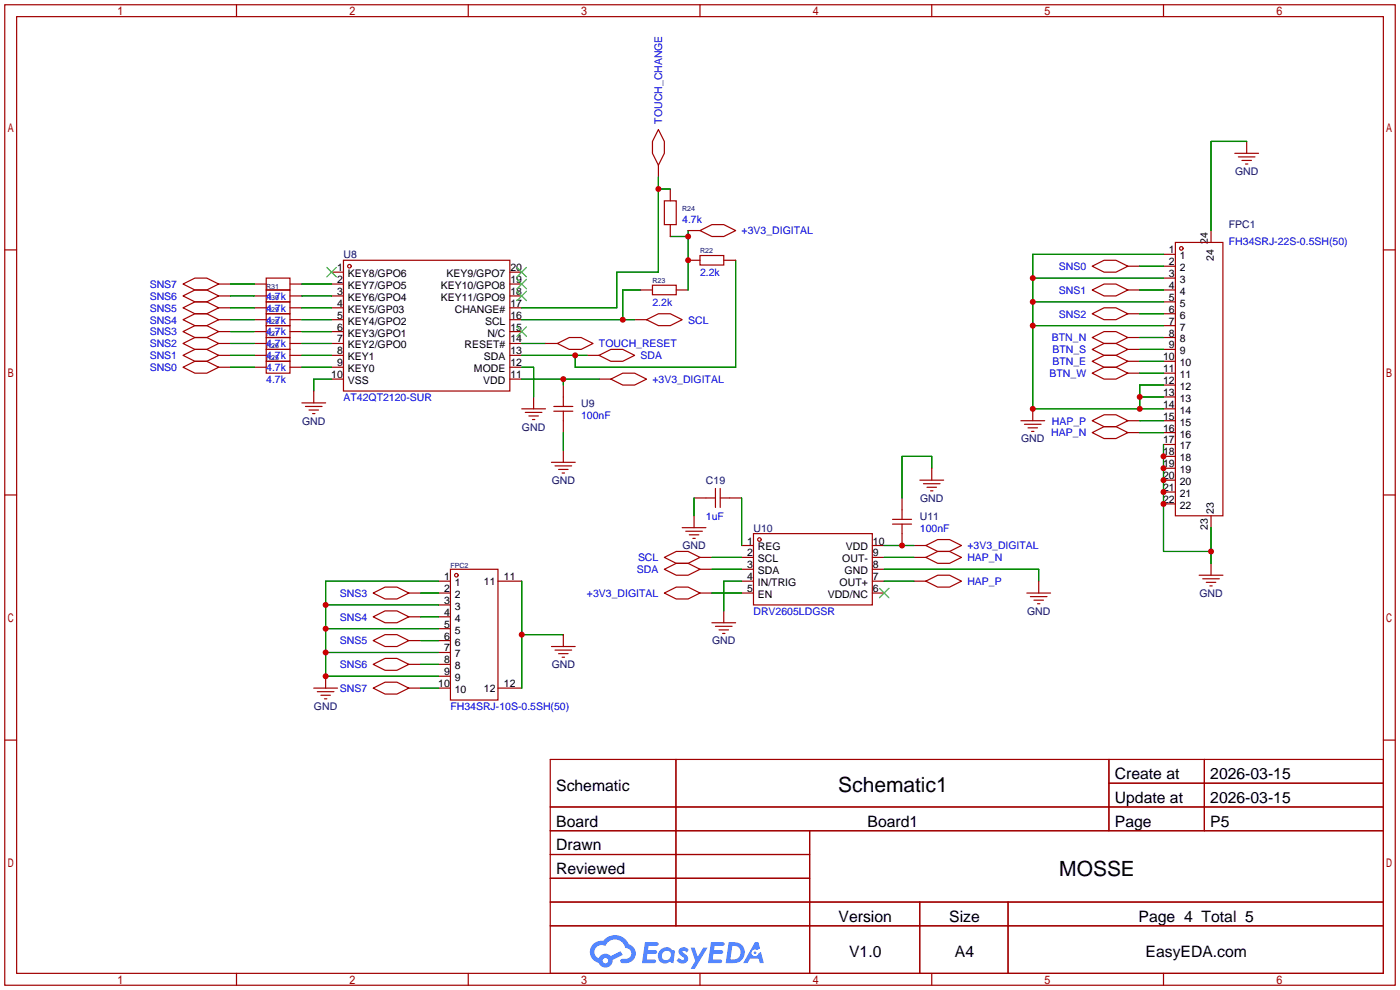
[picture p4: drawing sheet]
<svg xmlns="http://www.w3.org/2000/svg" width="299mm" height="212mm" viewBox="0 0 299 212" stroke-linecap="round" stroke-linejoin="round" font-family="sans-serif">
<g fill="none" stroke="#a10000" stroke-width=".25">
<path d="M1 1h297.2v209.6h-297.2zM3.6 3.6h292.1v204.4h-292.1zM50.5 1v2.6M100.1 1v2.6M149.6 1v2.6M199.1 1v2.6M248.7 1v2.6M1 53.4h2.6M295.7 53.4h2.5M1 105.8h2.6M295.7 105.8h2.5M1 158.2h2.6"/>
<path d="M295.7 158.2h2.5M117.6 162.3h178.1v45.7h-178.1zM117.6 172.5h178.1M117.6 177.5h178.1M144.5 162.3v35.6M173 177.5v30.5M237 162.3v15.2M237 167.4h58.7M257.4 162.3v15.2M117.6 182.6h55.4M117.6 192.8h178.1M117.6 187.7h55.4"/>
<path d="M117.6 197.9h178.1M196.6 192.8v15.2M215.4 192.8v15.2M50.5 208v2.6M100.1 208v2.6M149.6 208v2.6M199.1 208v2.6M248.7 208v2.6"/>
</g>
<g fill="#5487ff">
<path d="M145.3 202.7a1.3 1.3 0 0 1 1.9 .3l-.4 .6a.54 .54 0 0 0-.9-.2l.1 .2a1.34 1.34 0 0 1 .9 1.8 1.47 1.47 0 0 1-2.3-.1l.5-.6 .8 .5a.31 .31 0 0 0 .4-.3 .31 .31 0 0 0-.3-.4 1.12 1.12 0 0 1-.7-1.8z"/>
<path d="M147.6 202.5h.9l.6 2 1.2-2h.9l-2.7 4.6h-.9l1-1.7z"/>
<path d="M137.8 201.4h1.7a1.31 1.31 0 0 1 1.2 .2 .4 .4 0 0 1-.3 .5l-1.8 .1-.1 .9h1.6a.4 .4 0 0 1 .4 .4 .4 .4 0 0 1-.5 .4h-1.6l-.2 1.2h1.4a.46 .46 0 0 1 .5 0 .46 .46 0 0 1 .1 .5l-.4 .2h-2.6z"/>
<path d="M151.9 201.4h1.7a1.32 1.32 0 0 1 1.2 .2 .39 .39 0 0 1-.3 .5l-1.8 .1-.1 .9h1.6a.4 .4 0 0 1 .4 .4 .4 .4 0 0 1-.4 .4h-1.7l-.2 1.2h1.4a.46 .46 0 0 1 .5 0 .46 .46 0 0 1 .1 .5l-.4 .2h-2.6z"/>
<path d="M161.3 201.4h.8l.3 1.3-.6 .4a.75 .75 0 0 0-1.1 .3 .75 .75 0 0 0 .5 1 .75 .75 0 0 0 .9-.7l.5-.2 .6 2.3h-.8l-.3-.9h-1.8l-.5 .9h-1z"/>
<path d="M155.7 201.4l-.6 4.4h1.5a2.27 2.27 0 0 0 2.6-2.2 2.27 2.27 0 0 0-2.7-2.2zM156.5 202.1a1.5 1.5 0 0 1 1.8 1.6 1.5 1.5 0 0 1-1.9 1.4h-.3z"/>
<path d="M141.2 203a1.6 1.6 0 0 0-.3 2.3 1.6 1.6 0 0 0 2.3 .2l.7 .3 .3-2.4-.1-.3-.5-.1a1.58 1.58 0 0 0-2.4 0zM141.8 203.5a.98 .98 0 0 1 1.6 .4 .98 .98 0 0 1-1.1 1.3 .94 .94 0 0 1-.9-.7 .94 .94 0 0 1 .4-1z"/>
<path d="M126.8 201.8a2.37 2.37 0 0 0 1.1 4 1.54 1.54 0 0 0 1.8 1 1.54 1.54 0 0 0 1.2-1.6l2.2-1.1-.5-.8-2 1a1.57 1.57 0 0 0-2.7 .5 1.5 1.5 0 0 1-.7-2.1 1.5 1.5 0 0 1 2.2-.5 2.23 2.23 0 0 1 2.3-1.4 2.23 2.23 0 0 1 2 1.8 1.16 1.16 0 0 1 1.2 1.1 1.16 1.16 0 0 1-1.1 1.2h-.7a.47 .47 0 0 0-.5 .4 .47 .47 0 0 0 .4 .5 2.17 2.17 0 0 0 2.5-.9 2.17 2.17 0 0 0-.3-2.7l-.8-.4a3.2 3.2 0 0 0-5.5-.7l-1.1 .1zM128.8 205.3a.6 .6 0 0 1 1.2 0 .6 .6 0 0 1-1.2 0z"/>
<circle cx="161.4" cy="203.6" r=".28"/>
</g>
<g fill="none" stroke="#a10000" stroke-width=".25">
<path d="M140.7 27.7l1.3 2.5v2.6l-1.3 2.5-1.3-2.5v-2.6zM140.7 35.3v2.5M263.9 32.8h5.1M264.7 33.5h3.5M265.4 34.3h2.1M266.2 35.1h.5M266.4 30.2v2.6M56.9 59.4h5.1v2.6h-5.1zM70.9 58.2h2.5M73.4 55.6h35.6v28h-35.6zM109 58.2h2.5M142 42.9h2.5v5.1h-2.5z"/>
<path d="M143.3 40.4v2.5M143.3 48v2.5M147.1 55.6h2.5M147.1 49.3h2.5M149.6 54.6h5.1v2h-5.1zM149.6 49.3l2.5-1.3h2.6l2.5 1.3-2.5 1.2h-2.6zM154.7 55.6h2.5M233.4 56.9l2.6-1.3h2.5l2.5 1.3-2.5 1.3h-2.5zM241 56.9h2.6M248.7 59.4h2.5M248.7 56.9h2.5M248.7 54.4h2.5"/>
<path d="M251.2 51.8h10.2v58.4h-10.2zM258.8 49.3v2.5M39.1 78.5l2.6-1.3h2.5l2.5 1.3-2.5 1.3h-2.5zM39.1 75.9l2.6-1.2h2.5l2.5 1.2-2.5 1.3h-2.5zM39.1 73.4l2.6-1.3h2.5l2.5 1.3-2.5 1.3h-2.5zM39.1 70.9l2.6-1.3h2.5l2.5 1.3-2.5 1.2h-2.5zM39.1 68.3l2.6-1.2h2.5l2.5 1.2-2.5 1.3h-2.5zM39.1 65.8l2.6-1.3h2.5l2.5 1.3-2.5 1.3h-2.5zM39.1 63.2l2.6-1.2h2.5l2.5 1.2-2.5 1.3h-2.5zM39.1 60.7l2.6-1.3h2.5l2.5 1.3-2.5 1.3h-2.5zM46.7 60.7h2.6M46.7 63.2h2.6"/>
<path d="M46.7 65.8h2.6M46.7 68.3h2.6M46.7 70.9h2.6M46.7 73.4h2.6M46.7 75.9h2.6M46.7 78.5h2.6M54.4 60.7h2.5M54.4 63.2h2.5M54.4 65.8h2.5M54.4 68.3h2.5M54.4 70.9h2.5M54.4 73.4h2.5"/>
<path d="M54.4 75.9h2.5M54.4 78.5h2.5M56.9 77.2h5.1v2.6h-5.1zM56.9 74.7h5.1v2.5h-5.1zM56.9 72.1h5.1v2.6h-5.1zM56.9 69.6h5.1v2.5h-5.1zM56.9 67.1h5.1v2.5h-5.1zM56.9 64.5h5.1v2.6h-5.1zM56.9 62h5.1v2.5h-5.1zM62 60.7h2.5M62 63.2h2.5M62 65.8h2.5"/>
<path d="M62 68.3h2.5M62 70.9h2.5M62 73.4h2.5M62 75.9h2.5M62 78.5h2.5M70.9 60.7h2.5M70.9 63.2h2.5M70.9 65.8h2.5M70.9 68.3h2.5M70.9 70.9h2.5M70.9 73.4h2.5M70.9 75.9h2.5"/>
<path d="M70.9 78.5h2.5M109 60.7h2.5M109 63.2h2.5M109 65.8h2.5M109 68.3h2.5M109 70.9h2.5M109 73.4h2.5M109 75.9h2.5M109 78.5h2.5M116.6 73.4h2.5M119.1 73.4l2.6-1.3h2.5l2.5 1.3-2.5 1.3h-2.5zM125.5 75.9h2.5"/>
<path d="M128 75.9l2.6-1.2h2.5l2.5 1.2-2.5 1.3h-2.5zM135.6 68.3h2.6M136.9 62h2.5M138.2 68.3l2.5-1.2h2.6l2.5 1.2-2.5 1.3h-2.6zM139.4 61h5.1v2h-5.1zM144.5 62h2.6M233.4 62l2.6-1.3h2.5l2.5 1.3-2.5 1.2h-2.5zM233.4 67.1l2.6-1.3h2.5l2.5 1.3-2.5 1.2h-2.5zM233.4 72.1l2.6-1.2h2.5l2.5 1.2-2.5 1.3h-2.5zM233.4 74.7l2.6-1.3h2.5l2.5 1.3-2.5 1.2h-2.5zM233.4 77.2l2.6-1.3h2.5l2.5 1.3-2.5 1.3h-2.5zM233.4 79.8l2.6-1.3h2.5l2.5 1.3-2.5 1.2h-2.5z"/>
<path d="M241 62h2.6M241 79.8h2.6M241 77.2h2.6M241 74.7h2.6M241 72.1h2.6M241 67.1h2.6M248.7 62h2.5M248.7 79.8h2.5M248.7 77.2h2.5M248.7 74.7h2.5M248.7 72.1h2.5M248.7 69.6h2.5"/>
<path d="M248.7 67.1h2.5M248.7 64.5h2.5M64.5 86.1h5.1M65.3 86.9h3.5M66 87.6h2.1M66.8 88.4h.5M67.1 83.6v2.5M70.9 81h2.5M109 81h2.5M111.5 87.4h5.1M112.3 88.1h3.5M113 88.9h2.1"/>
<path d="M113.8 89.7h.5M114 84.8v2.6M117.9 98.8h5M118.4 87.9h4M118.4 86.9h4M118.6 99.6h3.6M120.4 82.3v4.6M120.4 87.9v4.6M120.4 96.3v2.5M128 81h2.6M130.6 81l2.5-1.2h2.5l2.6 1.2-2.6 1.3h-2.5zM218.2 89.9h5.1"/>
<path d="M218.9 90.7h3.6M219.7 91.4h2M220.5 92.2h.5M220.7 87.4v2.5M233.4 89.9l2.6-1.3h2.5l2.5 1.3-2.5 1.3h-2.5zM233.4 92.5l2.6-1.3h2.5l2.5 1.3-2.5 1.2h-2.5zM241 92.5h2.6M241 89.9h2.6M248.7 97.5h2.5M248.7 95h2.5M248.7 92.5h2.5M248.7 89.9h2.5"/>
<path d="M248.7 87.4h2.5M248.7 84.8h2.5M248.7 82.3h2.5M119.4 100.3h2M120.1 101.1h.5M142 119.1l2.5-1.2h2.6l2.5 1.2-2.5 1.3h-2.6zM145.8 112.8h5.1M146.6 113.5h3.5M147.3 114.3h2.1M148.1 115.1h.5M148.3 106.4h4.6M148.3 110.2v2.6"/>
<path d="M149.6 119.1h2.5M152.9 104.4v4.1M153.9 106.4h4.6M153.9 104.4v4.1M158.5 116.6h2.5M158.5 119.1h2.5M161 114h25.4v15.3h-25.4zM186.4 116.6h2.6M186.4 119.1h2.6M190.8 112h4M190.8 111h4M192.8 106.4v4.6"/>
<path d="M192.8 112v4.6M195.3 116.6h2.6M195.3 119.1h2.6M196.6 102.6h5.1M197.4 103.4h3.5M197.9 116.6l2.5-1.3h2.5l2.6 1.3-2.6 1.3h-2.5zM197.9 119.1l2.5-1.2h2.5l2.6 1.2-2.6 1.3h-2.5zM198.1 104.1h2.1M198.9 104.9h.5M199.1 100.1v2.5M248.7 107.7h2.5M248.7 105.2h2.5"/>
<path d="M248.7 102.6h2.5M248.7 100.1h2.5M258.8 110.2v2.6M79.8 126.7l2.5-1.2h2.5l2.6 1.2-2.6 1.3h-2.5zM79.8 131.8l2.5-1.2h2.5l2.6 1.2-2.6 1.3h-2.5zM79.8 136.9l2.5-1.3h2.5l2.6 1.3-2.6 1.3h-2.5zM87.4 126.7h2.5M87.4 131.8h2.5M87.4 136.9h2.5M93.7 124.2h2.6M93.7 126.7h2.6M93.7 129.3h2.6"/>
<path d="M93.7 131.8h2.6M93.7 134.4h2.6M93.7 136.9h2.6M93.7 139.4h2.6M96.3 121.7h10.1v27.9h-10.1zM106.4 124.2h5.1M117.9 138.2h5M118.6 138.9h3.6M119.4 139.7h2M120.4 135.6v2.6M142 126.7l2.5-1.2h2.6l2.5 1.2-2.5 1.3h-2.6zM142 121.7l2.5-1.3h2.6l2.5 1.3-2.5 1.2h-2.6z"/>
<path d="M149.6 121.7h2.5M149.6 126.7h2.5M152.1 133.1h5.1M152.9 133.9h3.6M153.7 134.6h2M154.4 135.4h.5M154.7 130.6v2.5M158.5 121.7h2.5M158.5 124.2h2.5M158.5 126.7h2.5M186.4 121.7h2.6M186.4 124.2h2.6"/>
<path d="M186.4 126.7h2.6M195.3 124.2h2.6M197.9 124.2l2.5-1.3h2.5l2.6 1.3-2.6 1.3h-2.5zM219.5 126.7h5M220.2 127.5h3.6M221 128.3h2M221.7 129h.5M222 124.2v2.5M256.3 122.9h5.1M257 123.7h3.6M257.8 124.5h2M258.6 125.2h.5"/>
<path d="M258.8 120.4v2.5M67.1 147.1h5M67.8 147.8h3.6M68.6 148.6h2M69.3 149.4h.5M69.6 144.5v2.6M79.8 142l2.5-1.3h2.5l2.6 1.3-2.6 1.3h-2.5zM79.8 147.1l2.5-1.3h2.5l2.6 1.3-2.6 1.2h-2.5zM87.4 142h2.5M87.4 147.1h2.5M93.7 142h2.6M93.7 144.5h2.6"/>
<path d="M93.7 147.1h2.6M106.4 147.1h5.1M120.1 140.5h.5"/>
<circle cx="74.7" cy="56.9" r=".38"/>
<circle cx="252.5" cy="53.1" r=".38"/>
<circle cx="162.3" cy="115.3" r=".38"/>
<circle cx="97.5" cy="122.9" r=".38"/>
</g>
<path d="M69.8 57.2l2.1 2M71.9 57.2l-2.1 2M110.5 59.7l2 2M110.5 57.2l2 2M112.5 59.7l-2 2M112.5 57.2l-2 2M110.5 69.8l2 2.1M110.5 62.2l2 2.1M112.5 69.8l-2 2.1M112.5 62.2l-2 2.1M188 125.7l2 2.1M190 125.7l-2 2.1" fill="none" stroke="#3c3" stroke-width=".25"/>
<g fill="none" stroke="#008700" stroke-width=".25">
<path d="M140.7 37.8v20.4h-8.9v7.6h-20.3M266.4 30.2h-7.6v19.1M140.7 40.4h2.6M143.3 50.5h3.8M147.1 49.3v12.7M157.2 55.6v22.9h-34.3v-2.6M220.7 59.4h28M243.6 56.9h5.1M248.7 54.4h-28v33h28M49.3 75.9h5.1M49.3 78.5h5.1M49.3 68.3h5.1"/>
<path d="M49.3 60.7h5.1M49.3 63.2h5.1M49.3 65.8h5.1M49.3 70.9h5.1M49.3 73.4h5.1M64.5 75.9h6.4M64.5 78.5h6.4M64.5 68.3h6.4M64.5 60.7h6.4M64.5 63.2h6.4M64.5 65.8h6.4M64.5 70.9h6.4"/>
<path d="M64.5 73.4h6.4M111.5 75.9h14M111.5 78.5h2.5v6.3M111.5 68.3h24.1M111.5 73.4h5.1M136.9 62h-3.8v6.3M220.7 64.5h28M220.7 69.6h28M243.6 62h5.1M243.6 67.1h5.1M243.6 79.8h5.1M243.6 77.2h5.1"/>
<path d="M243.6 74.7h5.1M243.6 72.1h5.1M70.9 81h-3.8v2.6M111.5 81h16.5M120.4 81v1.3M120.4 92.5v3.8M243.6 84.8h5.1M243.6 89.9h5.1M243.6 92.5h5.1M248.7 95v22.9h10.1M248.7 82.3h-5.1v5.1M148.3 106.4v3.8"/>
<path d="M152.1 119.1h6.4M158.5 106.4v10.2M189 116.6h6.3M189 119.1h6.3M199.1 100.1v-2.6h-6.3v8.9M258.8 112.8v7.6M69.6 129.3h24.1M69.6 139.4h24.1M69.6 134.4h24.1M89.9 126.7h3.8M89.9 136.9h3.8M89.9 131.8h3.8"/>
<path d="M93.7 124.2h-24.1v20.3h24.1M111.5 124.2v22.9M111.5 135.6h8.9M152.1 121.7h6.4M152.1 126.7h6.4M158.5 124.2h-3.8v6.4M189 124.2h6.3M189 121.7h33v2.5M89.9 147.1h3.8M89.9 142h3.8"/>
</g>
<g fill="#c00">
<circle cx="122.9" cy="75.9" r=".63"/>
<circle cx="133.1" cy="68.3" r=".63"/>
<circle cx="147.1" cy="55.6" r=".63"/>
<circle cx="147.1" cy="50.5" r=".63"/>
<circle cx="258.8" cy="117.9" r=".63"/>
<circle cx="248.7" cy="107.7" r=".63"/>
<circle cx="248.7" cy="105.2" r=".63"/>
<circle cx="248.7" cy="102.6" r=".63"/>
<circle cx="248.7" cy="100.1" r=".63"/>
<circle cx="248.7" cy="97.5" r=".63"/>
<circle cx="220.7" cy="59.4" r=".63"/>
<circle cx="220.7" cy="64.5" r=".63"/>
<circle cx="220.7" cy="69.6" r=".63"/>
<circle cx="220.7" cy="87.4" r=".63"/>
<circle cx="243.6" cy="87.4" r=".63"/>
<circle cx="243.6" cy="84.8" r=".63"/>
<circle cx="192.8" cy="116.6" r=".63"/>
<circle cx="111.5" cy="135.6" r=".63"/>
<circle cx="69.6" cy="129.3" r=".63"/>
<circle cx="69.6" cy="134.4" r=".63"/>
<circle cx="69.6" cy="139.4" r=".63"/>
<circle cx="69.6" cy="144.5" r=".63"/>
<circle cx="140.7" cy="40.4" r=".63"/>
<circle cx="120.4" cy="81" r=".63"/>
</g>
<g font-size="4.5">
<text x="179.2" y="169.4">Schematic1</text>
<text x="226.4" y="187.1">MOSSE</text>
</g>
<g font-size="3.4">
<text x="238.3" y="166.5">Create at</text>
<text x="258.7" y="166.5">2026-03-15</text>
<text x="118.9" y="169">Schematic</text>
<text x="238.3" y="171.6">Update at</text>
<text x="258.7" y="171.6">2026-03-15</text>
<text x="118.9" y="176.6">Board</text>
<text x="185.4" y="176.6">Board1</text>
<text x="238.3" y="176.6">Page</text>
<text x="258.7" y="176.6">P5</text>
<text x="118.9" y="181.7">Drawn</text>
<text x="118.9" y="186.8">Reviewed</text>
<text x="179.2" y="197">Version</text>
<text x="202.9" y="197">Size</text>
<text x="243.3" y="197">Page 4 Total 5</text>
<text x="181.5" y="204.6">V1.0</text>
<text x="204.1" y="204.6">A4</text>
<text x="244.8" y="204.6">EasyEDA.com</text>
</g>
<g font-size="2.2" fill="#00f">
<text x="141.5" y="26.4" transform="rotate(-90 141.5 26.4)">TOUCH_CHANGE</text>
<text x="145.8" y="47.6">4.7k</text>
<text x="158.5" y="50.1">+3V3_DIGITAL</text>
<text x="262.6" y="52.4">FH34SRJ-22S-0.5SH(50)</text>
<text x="149.6" y="59">2.2k</text>
<text x="226.3" y="57.7">SNS0</text>
<text x="32" y="64.1">SNS6</text>
<text x="32" y="61.5">SNS7</text>
<text x="56.9" y="64.1">4.7k</text>
<text x="139.4" y="65.3">2.2k</text>
<text x="226.3" y="62.8">SNS1</text>
<text x="32" y="71.7">SNS3</text>
<text x="32" y="69.1">SNS4</text>
<text x="32" y="66.6">SNS5</text>
<text x="56.9" y="71.7">4.7k</text>
<text x="56.9" y="69.1">4.7k</text>
<text x="56.9" y="66.6">4.7k</text>
<text x="147.1" y="69.1">SCL</text>
<text x="226.3" y="67.9">SNS2</text>
<text x="32" y="76.8">SNS1</text>
<text x="32" y="74.2">SNS2</text>
<text x="56.9" y="76.8">4.7k</text>
<text x="56.9" y="74.2">4.7k</text>
<text x="128" y="74.2">TOUCH_RESET</text>
<text x="136.9" y="76.8">SDA</text>
<text x="224.8" y="73">BTN_N</text>
<text x="224.9" y="75.5">BTN_S</text>
<text x="32" y="79.3">SNS0</text>
<text x="56.9" y="81.8">4.7k</text>
<text x="56.9" y="79.3">4.7k</text>
<text x="139.4" y="81.8">+3V3_DIGITAL</text>
<text x="224.3" y="80.6">BTN_W</text>
<text x="224.9" y="78">BTN_E</text>
<text x="73.4" y="85.7">AT42QT2120-SUR</text>
<text x="124.2" y="89.5">100nF</text>
<text x="224.7" y="93.3">HAP_N</text>
<text x="224.8" y="90.7">HAP_P</text>
<text x="150.9" y="111.1">1uF</text>
<text x="196.6" y="113.6">100nF</text>
<text x="136.4" y="119.9">SCL</text>
<text x="206.8" y="117.4">+3V3_DIGITAL</text>
<text x="206.8" y="119.9">HAP_N</text>
<text x="136.1" y="122.5">SDA</text>
<text x="206.8" y="125">HAP_P</text>
<text x="72.6" y="127.6">SNS3</text>
<text x="125.5" y="127.6">+3V3_DIGITAL</text>
<text x="161" y="131.4">DRV2605LDGSR</text>
<text x="72.6" y="132.6">SNS4</text>
<text x="72.6" y="137.7">SNS5</text>
<text x="72.6" y="142.8">SNS6</text>
<text x="72.6" y="147.9">SNS7</text>
<text x="96.3" y="151.7">FH34SRJ-10S-0.5SH(50)</text>
</g>
<g font-size="2.2" fill="#000080">
<text x="264" y="37.4">GND</text>
<text x="262.6" y="48.8">FPC1</text>
<text x="73.4" y="55.2">U8</text>
<text x="124.2" y="86.9">U9</text>
<text x="64.6" y="90.7">GND</text>
<text x="111.6" y="92">GND</text>
<text x="218.2" y="94.5">GND</text>
<text x="117.9" y="103.4">GND</text>
<text x="150.9" y="103.4">C19</text>
<text x="196.6" y="107.2">GND</text>
<text x="161" y="113.6">U10</text>
<text x="196.6" y="111.1">U11</text>
<text x="145.8" y="117.4">GND</text>
<text x="219.5" y="131.4">GND</text>
<text x="256.3" y="127.6">GND</text>
<text x="152.2" y="137.7">GND</text>
<text x="117.9" y="142.8">GND</text>
<text x="67.1" y="151.7">GND</text>
</g>
<g font-size="2.2">
<text x="258.1" y="52.2" transform="rotate(-90 258.1 52.2)">24</text>
<text x="72" y="58">1</text>
<text x="74.3" y="59.2">KEY8/GPO6</text>
<text x="95.4" y="59.2">KEY9/GPO7</text>
<text x="109.1" y="58">20</text>
<text x="249.8" y="59.2">3</text>
<text x="249.8" y="56.7">2</text>
<text x="249.8" y="54.1">1</text>
<text x="252.1" y="58">2</text>
<text x="252.1" y="55.4">1</text>
<text x="259.4" y="55.7" transform="rotate(-90 259.4 55.7)">24</text>
<text x="72" y="60.5">2</text>
<text x="72" y="63">3</text>
<text x="72" y="65.6">4</text>
<text x="74.3" y="61.8">KEY7/GPO5</text>
<text x="74.3" y="64.3">KEY6/GPO4</text>
<text x="94.2" y="64.3">KEY11/GPO9</text>
<text x="94.2" y="61.8">KEY10/GPO8</text>
<text x="109.1" y="65.6">17</text>
<text x="109.1" y="63">18</text>
<text x="109.1" y="60.5">19</text>
<text x="249.8" y="64.3">5</text>
<text x="249.8" y="61.8">4</text>
<text x="252.1" y="65.6">5</text>
<text x="252.1" y="63">4</text>
<text x="252.1" y="60.5">3</text>
<text x="72" y="68.1">5</text>
<text x="72" y="70.7">6</text>
<text x="74.3" y="66.8">KEY5/GP03</text>
<text x="74.3" y="69.4">KEY4/GPO2</text>
<text x="74.3" y="71.9">KEY3/GPO1</text>
<text x="97.2" y="66.8">CHANGE#</text>
<text x="103.7" y="69.4">SCL</text>
<text x="104.2" y="71.9">N/C</text>
<text x="109.1" y="70.7">15</text>
<text x="109.1" y="68.1">16</text>
<text x="249.8" y="71.9">8</text>
<text x="249.8" y="69.4">7</text>
<text x="249.8" y="66.8">6</text>
<text x="252.1" y="70.7">7</text>
<text x="252.1" y="68.1">6</text>
<text x="72" y="73.2">7</text>
<text x="72" y="75.7">8</text>
<text x="74.3" y="74.5">KEY2/GPO0</text>
<text x="74.3" y="77">KEY1</text>
<text x="99.3" y="74.5">RESET#</text>
<text x="103.4" y="77">SDA</text>
<text x="109.1" y="75.7">13</text>
<text x="109.1" y="73.2">14</text>
<text x="248.6" y="77">10</text>
<text x="249.8" y="74.5">9</text>
<text x="252.1" y="75.7">9</text>
<text x="252.1" y="73.2">8</text>
<text x="70.8" y="80.8">10</text>
<text x="72" y="78.3">9</text>
<text x="74.3" y="79.5">KEY0</text>
<text x="74.3" y="82.1">VSS</text>
<text x="101.3" y="79.5">MODE</text>
<text x="103.3" y="82.1">VDD</text>
<text x="109.1" y="80.8">11</text>
<text x="109.1" y="78.3">12</text>
<text x="248.6" y="82.1">12</text>
<text x="248.6" y="79.5">11</text>
<text x="252.1" y="83.4">12</text>
<text x="252.1" y="80.8">11</text>
<text x="252.1" y="78.3">10</text>
<text x="248.6" y="89.7">15</text>
<text x="248.6" y="87.2">14</text>
<text x="248.6" y="84.6">13</text>
<text x="252.1" y="88.4">14</text>
<text x="252.1" y="85.9">13</text>
<text x="248.6" y="94.8">17</text>
<text x="248.6" y="92.2">16</text>
<text x="252.1" y="93.5">16</text>
<text x="252.1" y="91">15</text>
<text x="248.6" y="99.9">19</text>
<text x="248.6" y="97.3">18</text>
<text x="252.1" y="101.1">19</text>
<text x="252.1" y="98.6">18</text>
<text x="252.1" y="96.1">17</text>
<text x="248.6" y="107.5">22</text>
<text x="248.6" y="104.9">21</text>
<text x="248.6" y="102.4">20</text>
<text x="252.1" y="106.2">21</text>
<text x="252.1" y="103.7">20</text>
<text x="252.1" y="108.8">22</text>
<text x="258.1" y="113.3" transform="rotate(-90 258.1 113.3)">23</text>
<text x="259.4" y="109.8" transform="rotate(-90 259.4 109.8)">23</text>
<text x="159.7" y="116.4">1</text>
<text x="159.7" y="118.9">2</text>
<text x="162" y="117.6">REG</text>
<text x="180.8" y="117.6">VDD</text>
<text x="186.6" y="118.9">9</text>
<text x="186.6" y="116.4">10</text>
<text x="94.9" y="124">1</text>
<text x="97.2" y="125.3">1</text>
<text x="103.4" y="125">11</text>
<text x="107.7" y="124">11</text>
<text x="159.7" y="121.5">3</text>
<text x="159.7" y="124">4</text>
<text x="162" y="120.2">SCL</text>
<text x="162" y="122.7">SDA</text>
<text x="162" y="125.3">IN/TRIG</text>
<text x="179.5" y="125.3">OUT+</text>
<text x="180" y="120.2">OUT-</text>
<text x="180.5" y="122.7">GND</text>
<text x="186.6" y="124">7</text>
<text x="186.6" y="121.5">8</text>
<text x="94.9" y="126.5">2</text>
<text x="94.9" y="129.1">3</text>
<text x="94.9" y="131.6">4</text>
<text x="97.2" y="127.8">2</text>
<text x="97.2" y="130.3">3</text>
<text x="159.7" y="126.5">5</text>
<text x="162" y="127.8">EN</text>
<text x="176.9" y="127.8">VDD/NC</text>
<text x="186.6" y="126.5">6</text>
<text x="94.9" y="134.2">5</text>
<text x="94.9" y="136.7">6</text>
<text x="97.2" y="132.9">4</text>
<text x="97.2" y="135.4">5</text>
<text x="97.2" y="138">6</text>
<text x="94.9" y="139.2">7</text>
<text x="94.9" y="141.8">8</text>
<text x="97.2" y="140.5">7</text>
<text x="97.2" y="143">8</text>
<text x="93.6" y="146.9">10</text>
<text x="94.9" y="144.3">9</text>
<text x="97.2" y="145.6">9</text>
<text x="97.2" y="148.1">10</text>
<text x="103.4" y="147.9">12</text>
<text x="107.7" y="146.9">12</text>
</g>
<g font-size="1.5" fill="#000080">
<text x="145.8" y="45.2">R24</text>
<text x="149.6" y="54.1">R22</text>
<text x="56.9" y="64.2">R30</text>
<text x="56.9" y="61.7">R31</text>
<text x="139.4" y="60.4">R23</text>
<text x="56.9" y="71.8">R27</text>
<text x="56.9" y="69.3">R28</text>
<text x="56.9" y="66.8">R29</text>
<text x="56.9" y="76.9">R25</text>
<text x="56.9" y="74.4">R26</text>
<text x="96.3" y="121.4">FPC2</text>
</g>
</svg>
